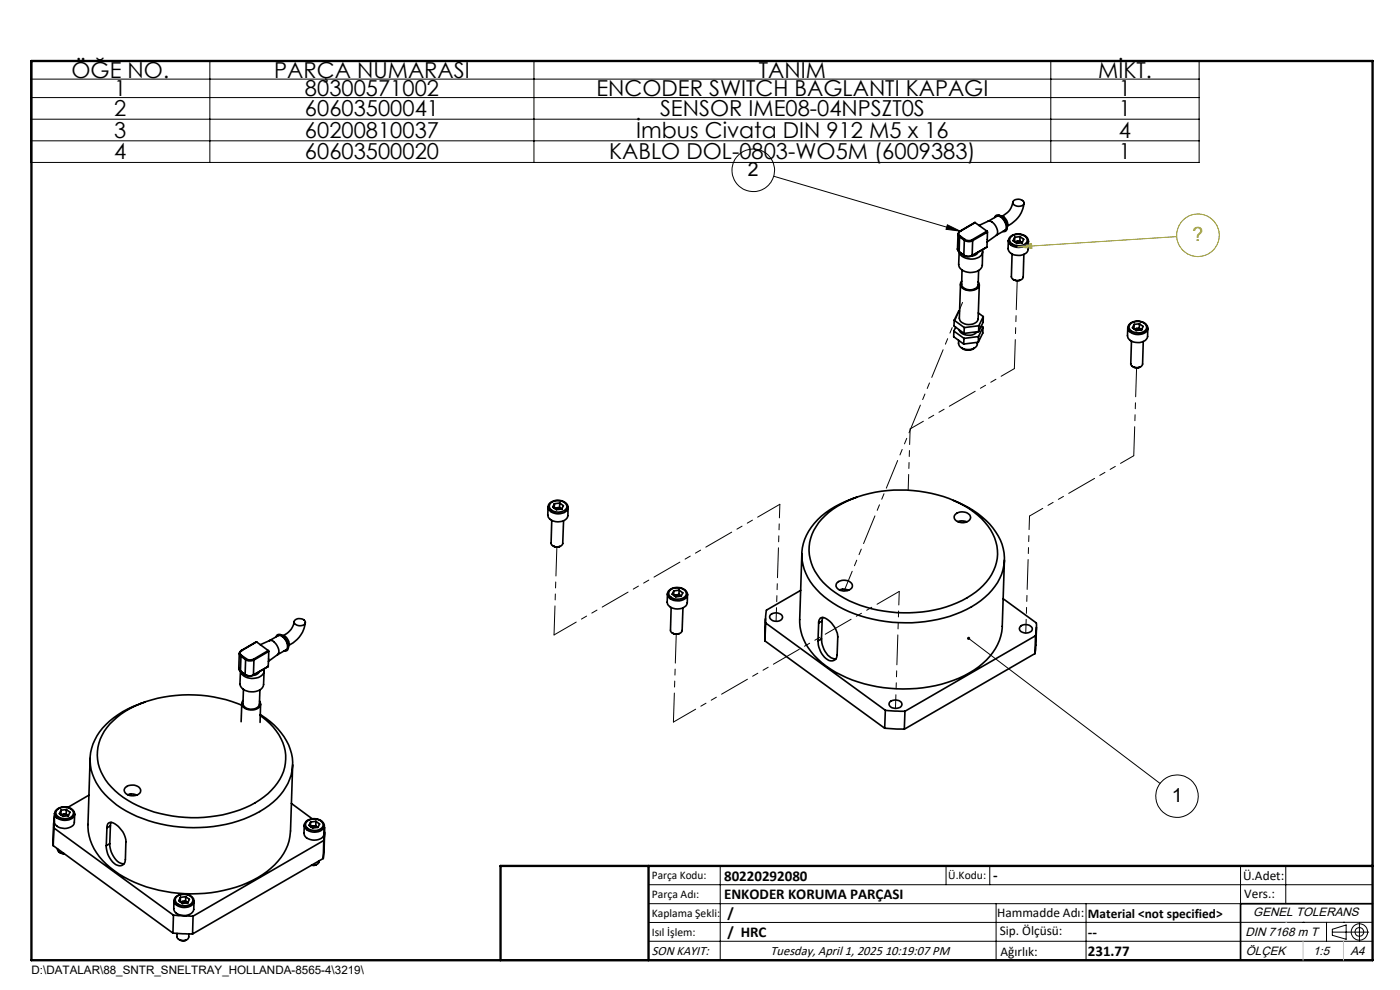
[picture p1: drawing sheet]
<svg xmlns="http://www.w3.org/2000/svg" width="297mm" height="210mm" viewBox="0 0 297 210" stroke-linecap="round" stroke-linejoin="round" font-family="sans-serif">
<g fill="none" stroke="#000" stroke-width=".35">
<path d="M203.1 52.8h.1M203.1 52.8l.4 .6M203.2 52.8v.3l.3 .3M203.2 49.7l.4 .5M203.2 49.7l-.1 3.1M203.5 53.4h.1M203.5 53.4l1 .8M203.5 53.4l1 .7M203.6 50.2l1 .8M203.6 50.2l-.1 3.2M203.7 49l-.5 .7M203.7 49h.1"/>
<path d="M203.7 50.1l-.1 .1M203.7 50.1l1 .7M203.8 49a.57 .57 0 0 0-.4 .5 .57 .57 0 0 0 .3 .6M204 59.6a1.16 1.16 0 0 0-.1 1.3 1.16 1.16 0 0 0 1 .6 2.21 2.21 0 0 0 2.9-1l-.3-.7M204.1 57.3l-.1 3a1.95 1.95 0 0 0 3.1 .8l.4-.7 .1-3M204.5 54.1a1.7 1.7 0 0 0 1.7 .1M204.5 54.1v.1M204.5 54.2l.7 .2 1-.2M204.6 51a1.7 1.7 0 0 0 1.7 0M204.6 51l-.1 3.1M204.7 50.8l-.1 .2M204.7 50.8a1.53 1.53 0 0 0 1.5 .1"/>
<path d="M206.2 50.9l.1 .1M206.2 54.2h.1M206.3 51l-.1 3.2M206.9 47.2l-3.2 1.8M206.9 47.2l-3.1 1.8M206.9 47.2l2.5 1.8M207.4 53.5l-.6 .6-.6 .2M207.7 47.8l2-.9a2.19 2.19 0 0 1 1.7 3l-2 1.4M208.4 53a1.54 1.54 0 0 1-1.6 1.9 2.71 2.71 0 0 1-3.3-1.5l-.1 2.7a2.3 2.3 0 0 0 2.9 1.7 1.97 1.97 0 0 0 2.1-1.5l.1-2.9M209.4 49l.1 .2M209.4 52.4l-3.2 1.8M209.4 49l-3.2 1.9"/>
<path d="M209.5 49.2l-3.2 1.8M209.5 49.2l-.1 3.2M209.6 46.9l1.9-1a1.67 1.67 0 0 1 1.8 1.4l.2 .7-.1 .6-2.1 1.3M211 46.1h.1a.75 .75 0 0 1 1.3-.2 2.6 2.6 0 0 1 1 3.1l-.6 .1M211.9 45.7a2.03 2.03 0 0 1 1.9 1.7l-.2 1.1M213.9 51a2.27 2.27 0 0 1 3.4-1.1l.6 .5 .3 .8M213.9 51v1.7a2.2 2.2 0 0 0 3 1.4l.3-.2a1.22 1.22 0 0 0 .9-1l.1-1.7M213.9 51a2.21 2.21 0 0 0 3 1.4l.4-.2a1.24 1.24 0 0 0 .9-1M213.9 51h.1M214.5 50.2a2.33 2.33 0 0 1 3.3 .4 1.35 1.35 0 0 1-1.6 1.5 1.59 1.59 0 0 1-2-1.4zM214.7 53.9l-.1 4.8a1.36 1.36 0 0 0 1.2 .8 1.36 1.36 0 0 0 1.3-.7l.1-4.8M214.9 42.9a3.8 3.8 0 0 1-2.4 3"/>
<path d="M214.9 42.7a1.5 1.5 0 0 1 2.3 .2 1.14 1.14 0 0 1-1.8 .7 .68 .68 0 0 1-.5-.9zM215.1 59.4l.4 .1 .9-.1M215.3 50.3l-.4 .8 .8 .5 1.2-.1M215.3 50.3l-.1 1 1.2-.2M215.3 51.4l.9-.2 .6 .2M216.4 51.1l.4 .3M216.4 50.2l.8 .6-.3 .7M216.4 50.2l-1.1 .1M216.4 50.2v.9M216.8 51.4v.1M216.8 51.4l.1 .1M217.2 43.1a6 6 0 0 1-3.5 4.8"/>
<path d="M202.4 70.2l2.1 1.6M202.4 70.2l-.1 1.2 2.1 1.6M202.4 67.9l2.2 1.6M202.4 67.9v1.2l2.1 1.6M202.7 69.4l-.3 .8M203.4 72.2a1.57 1.57 0 0 0 1.7 1.9 1.79 1.79 0 0 0 2.3-1.5M203.4 69.9a2.41 2.41 0 0 0 3.9 .5M203.6 66h-.2l-1 1.9M203.8 60.3l-.3 7.2a2.14 2.14 0 0 0 3.2 1.1 1.17 1.17 0 0 0 .8-1l.3-7.2M203.9 73.8a2.22 2.22 0 0 0 2.8 .1M204.5 71.8l-.1 1.2M204.6 69.5l-.1 1.2"/>
<path d="M207.5 66.4l1.1 .8M207.5 72.6l-3.1 .4M207.6 71.4l-3.1 .4M207.6 71.4l-.1 1.2M207.6 70.3l-3.1 .4M207.6 69.1l-3 .4M207.6 69.1v1.2M208.2 69.2l.3 .2M208.5 69.4v1.3l-1 1.9M208.5 69.4l-.9 2M208.6 67.2l-1 1.9M208.6 67.2v1.2l-1 1.9"/>
<path d="M239.3 69.5a2.25 2.25 0 0 1 3.4-1.1l.7 .7 .1 .6M239.3 69.5l-.1 1.7a2.31 2.31 0 0 0 3.4 1.2l.6-.4 .3-.5v-1.8M239.3 69.5a2.21 2.21 0 0 0 3 1.4l.3-.2a1.24 1.24 0 0 0 .9-1M239.9 68.7a2.33 2.33 0 0 1 3.3 .4 1.35 1.35 0 0 1-1.7 1.5 1.59 1.59 0 0 1-2-1.4zM240 72.4l-.1 4.7a1.37 1.37 0 0 0 1.2 .9 1.37 1.37 0 0 0 1.3-.8l.1-4.7M240.5 77.9l.7 .1 .6-.1M240.6 68.8l-.4 .7 .8 .6 1.2-.1M240.6 68.8v1l1.1-.2M240.7 69.8l.8-.1 .6 .2M241.7 69.6l.4 .3M241.7 68.7l.8 .5-.3 .8M241.7 68.7l-1.1 .1"/>
<path d="M241.7 68.7v.9M242.1 69.9v.1M243.5 69.7h.1M116.3 107.5a2.03 2.03 0 0 1 2.7-1.3l1 .5 .4 .5 .1 .5M116.3 107.5l-.1 1.7a2.21 2.21 0 0 0 3 1.4l.4-.2a1.34 1.34 0 0 0 .9-1v-1.7M116.3 107.5a2.15 2.15 0 0 0 3 1.4l.9-.6 .3-.6M116.3 107.5h.1M116.8 106.7a2.42 2.42 0 0 1 3.4 .4 1.18 1.18 0 0 1-1.3 1.5 1.94 1.94 0 0 1-2.4-1.2zM117.1 110.4l-.2 4.8a1.35 1.35 0 0 0 1.2 .8 1.35 1.35 0 0 0 1.3-.8l.2-4.7M117.5 115.9l.7 .2 .6-.2M117.6 106.8l-.3 .8 .7 .5 1.2-.1M117.6 106.8v1l1.1-.1"/>
<path d="M117.7 107.9l.7-.2 .7 .2M118.7 107.7l.4 .2M118.7 106.7l.8 .6-.3 .7M118.7 106.7l-1.1 .1M118.7 106.7v1M119.1 107.9l.1 .1M170.1 117.4l-.4 14a11.4 11.4 0 0 0 4.7 9.2 28.8 28.8 0 0 0 21.4 5.3 22.5 22.5 0 0 0 14.2-6.7 10.2 10.2 0 0 0 2.6-6.4l.5-14M174.3 110.1a21.5 21.5 0 0 1 14-6 26.7 26.7 0 0 1 19.2 5.2 9.9 9.9 0 0 1 3.6 10.9 14.6 14.6 0 0 1-9.2 8.1 28.6 28.6 0 0 1-23.8-2 12.1 12.1 0 0 1-6.5-9.5 9.5 9.5 0 0 1 2.7-6.7zM181.7 105.5a17.6 17.6 0 0 0-10.6 8 10.3 10.3 0 0 0 2.9 12.3 26.6 26.6 0 0 0 18.1 6.3 25.6 25.6 0 0 0 16.8-5.4 10.1 10.1 0 0 0 3.3-12.1 17.7 17.7 0 0 0-10-8.5M202.7 109.1a2.16 2.16 0 0 1 3.1 .4 1.39 1.39 0 0 1-1.8 1.4 1.26 1.26 0 0 1-1.5-1.6zM203.2 110.6l.8-.1 1.1 .2M51.1 139.2l-.3-.6-.1 3.2"/>
<path d="M51.1 139.2l1 .7M51.1 139.2l-.1 3.1M51.2 138l-.3 .2-.1 .4M51.2 139l-.1 .2M51.2 138h.1M51.2 139l1 .7M51.3 138a.57 .57 0 0 0-.4 .5 .57 .57 0 0 0 .3 .5M52.1 139.9a1.95 1.95 0 0 0 1.8 .1M52.1 139.9l-.1 3.2M52.2 139.7l-.1 .2M52.2 139.7a1.64 1.64 0 0 0 1.6 .1M53.8 139.8l.1 .2"/>
<path d="M54.4 136.2l-3.2 1.8M54.4 136.2l-3.1 1.8M54.4 136.2l2.5 1.8M56.9 138l.1 .2M56.9 138l-3.1 1.8M57 138.2l-3.1 1.8M57 138.2l-.1 3.1M57.2 135.9a1.75 1.75 0 0 1 1.7 1.4l.3 .7-.2 .8-2.1 1.5M57.2 135.9l1.8-1a1.81 1.81 0 0 1 1.9 1.7l.1 .7-.2 .4-1.9 1.2M57.2 135.9l-2 .9M58.6 135.1v-.1a.76 .76 0 0 1 1.3-.1 2.6 2.6 0 0 1 1 3.1l-.6 .1M59.5 134.6l.8 .3a1.96 1.96 0 0 1 1 1.8l-.2 .8"/>
<path d="M62.4 131.9a3.9 3.9 0 0 1-2.3 2.9M62.5 131.6a1.5 1.5 0 0 1 2.3 .3 1.19 1.19 0 0 1-2.1 .6 .56 .56 0 0 1-.2-.9zM64.8 132.1a6.2 6.2 0 0 1-3.5 4.8M141.6 126a2.01 2.01 0 0 1 2.7-1.3l1 .4 .4 .6 .1 .5M141.6 126l-.1 1.7a2.21 2.21 0 0 0 3 1.4l.4-.2a1.33 1.33 0 0 0 .9-1.1v-1.6M141.6 126a2.21 2.21 0 0 0 3 1.3l.7-.3 .5-.8M142.2 125.2a2.42 2.42 0 0 1 3.3 .4 1.34 1.34 0 0 1-1.6 1.5 1.59 1.59 0 0 1-2-1.4zM142.4 128.9l-.2 4.8a1.35 1.35 0 0 0 1.3 .8 1.35 1.35 0 0 0 1.2-.8l.2-4.8M142.8 134.4l.4 .1 .9-.1M142.9 125.3l-.3 .7 .8 .6 1.1-.1M142.9 125.3v1l1.1-.2M143 126.4l.9-.2 .5 .2"/>
<path d="M144 126.1l.4 .3M144.1 125.2l.8 .6-.4 .7M144.1 125.2l-1.2 .1M144.1 125.2l-.1 .9M144.4 126.4l.1 .1M162.3 136l25.4 18.5M162.4 131.2l-.1 4.8M162.4 132.1l25.4 18.6M162.4 132.1l-.1 3.9M163.5 130.4a1.61 1.61 0 0 1 2.5 .5 1.5 1.5 0 0 1-1.4 .9 1.5 1.5 0 0 1-1.3-1zM169.9 125.2l-7.3 4.2-.2 2.7M173.7 132.1a.97 .97 0 0 1 .5-1.1 .97 .97 0 0 1 1.2 .3 5.1 5.1 0 0 1 2.3 3.8l-.1 3.8a1.3 1.3 0 0 1-.9 1.3 1.3 1.3 0 0 1-1.5-.5 5 5 0 0 1-1.7-3.7"/>
<path d="M173.7 132.1l-.2 3.9M174.3 135.5a4.4 4.4 0 0 0 2.7 4.3h.3M174.3 135.5l-.8 .5M174.4 131.7l-.1 3.8M174.4 131.7l-.7 .4M174.6 131l-.2 .7M177.7 123.5a2.2 2.2 0 0 1 3.1 .5 1.43 1.43 0 0 1-1.8 1.4 1.3 1.3 0 0 1-1.6-1.6zM178.1 125.1l.9-.1 1 .2M178.8 125l-.5 .2M212.8 127l7.1 5.1-.2 2.8M216.5 132.9a1.58 1.58 0 0 1 2.5 .5 1.55 1.55 0 0 1-2.4 .6 .7 .7 0 0 1-.1-1.1zM219.6 138.6l-27.8 16.1"/>
<path d="M219.7 134.9l-27.7 16M219.7 134.9l-.1 3.7M219.9 133.1l-.3 5.5M30.7 148.9a18.3 18.3 0 0 0-10.1 7.2 10 10 0 0 0 1.6 12.4 24.6 24.6 0 0 0 16 6.9 27 27 0 0 0 19.7-5.2 10.4 10.4 0 0 0 3.7-11.3 14.6 14.6 0 0 0-6.4-7.4M50.7 141.8h.1M50.7 141.8l.3 .5M50.7 141.8l.3 .6M51 142.4l-.1 2.7a2.53 2.53 0 0 0 3.4 1.6l.4-.2a1.58 1.58 0 0 0 1.2-1.3l.1-2.8M51 142.3v.1M51 142.4l1 .7M51 142.3l1 .8M51.3 149.6a28.7 28.7 0 0 0-23.7 .7 12.4 12.4 0 0 0-6.8 8.2 10.4 10.4 0 0 0 4.4 9.9 27.3 27.3 0 0 0 20.7 4.7 19.6 19.6 0 0 0 12.3-6.2 9.3 9.3 0 0 0-.2-12.7l-2.8-2.4"/>
<path d="M51.3 149.3l-.1 3.8M51.5 148.6a1.16 1.16 0 0 0 .9 1.9 2.15 2.15 0 0 0 2.9-1.1l-.2-.7M51.6 146.2l-.1 3.1a1.9 1.9 0 0 0 1.8 1.2 1.9 1.9 0 0 0 1.7-1.1l.1-3M52 143.1a1.7 1.7 0 0 0 1.8 0M52 143.1h.1M52 143.1l.7 .3 1.1-.2M53.8 143.1v.1M53.9 140l-.1 3.1M55 142.5l-.6 .6-.7 .2M55.3 149.4l-.1 3.8M56 141.9a1.59 1.59 0 0 1-1.6 1.9 2.65 2.65 0 0 1-3.4-1.4M56.9 141.3l-3.1 1.9"/>
<path d="M56.9 141.3l-3.1 1.8M187.7 154.5l4.1 .2M187.8 150.7l4.2 .2M187.8 150.7l-.1 3.8M188.8 148.9a1.71 1.71 0 0 1 2.5 .3 .91 .91 0 0 1-1 1h-.7a.86 .86 0 0 1-.8-.4 .86 .86 0 0 1 0-.9zM192 150.9l-.2 3.8M11.3 178.5v.9M11.3 179.4l25.4 18.5M11.4 174.7l-.1 4.7M11.6 172.6l-.1 1.7a1.92 1.92 0 0 0 2.2 1.4 1.83 1.83 0 0 0 2.1-1.3v-1.7M11.6 173l-.2 2.6 25.4 18.5M11.6 172.6a2.31 2.31 0 0 0 3.4 1.2l.6-.5 .2-.6"/>
<path d="M11.6 172.5v.1M11.6 172.5a2.2 2.2 0 0 1 3.1-1.2l.9 .6 .2 .8M12.2 171.7a2.23 2.23 0 0 1 3.4 .7 1.67 1.67 0 0 1-2.2 1.3l-.4-.1a1.09 1.09 0 0 1-1-.7 1.09 1.09 0 0 1 .2-1.2zM12.9 171.9l-.3 .7 .8 .6 1.1-.2M12.9 171.9v.9l1.1-.1M13 172.9l.9-.2 .5 .3M14 172.7l.4 .3M14.1 171.7l.8 .6-.4 .7M14.1 171.7l-1.2 .2M14.1 171.7l-.1 1M14.4 173h.1M15.8 172.7h.1"/>
<path d="M18.8 168.7l-4.4 2.6M19.1 160.9l-.4 14a11.8 11.8 0 0 0 5.6 9.8 30.2 30.2 0 0 0 27 3.1 16.1 16.1 0 0 0 9.7-8.5l.6-3 .5-14.1M22.7 175.6a.97 .97 0 0 1 .5-1.1 .97 .97 0 0 1 1.2 .3 4.8 4.8 0 0 1 2.3 3.8l-.1 3.7a1.3 1.3 0 0 1-.9 1.3 1.3 1.3 0 0 1-1.5-.4 5 5 0 0 1-1.7-3.8M22.7 175.6l-.2 3.8M23.3 179a4.8 4.8 0 0 0 2.3 4.1l.7 .1M23.3 179l-.8 .4M23.4 175.2l-.1 3.8M23.4 175.2l-.7 .4M23.6 174.4l-.2 .8M26.6 167a2.16 2.16 0 0 1 3.2 .5 1.39 1.39 0 0 1-1.8 1.3 1.27 1.27 0 0 1-1.5-1.6zM27.1 168.6l.9-.2 1 .3M27.8 168.4l-.5 .3"/>
<path d="M61.8 170.4l4.5 3.3M64.6 175.1a2.25 2.25 0 0 1 3.4-1.1l.7 .7 .1 .5M64.6 175.1l-.1 1.7a2.31 2.31 0 0 0 3.4 1.2 1.34 1.34 0 0 0 .9-1.1v-1.7M64.6 175.1a2.21 2.21 0 0 0 3 1.3l.9-.5 .3-.7M64.9 174.4a2.2 2.2 0 0 1 3.6 .5 1.78 1.78 0 0 1-2.5 1.2l-.7-.4a.95 .95 0 0 1-.4-1.3zM65.9 174.4l-.4 .7 .8 .5 1.2-.1M65.9 174.4v.9l1.1-.1M66 175.4l.7-.2 .7 .3M67 175.2l.4 .3M67 174.2l.8 .6-.3 .7M67 174.2l-1.1 .2M67 174.2v1"/>
<path d="M67.4 175.5h.1M68.7 178.3l-27.7 16M68.7 178.3l-.1 3.8M68.8 175.5l.1 1.4-.2 1.4M68.9 176.5l-.3 5.6M12.2 180.1a1.14 1.14 0 0 0 1.4 1M12.8 180.9l.8 .2M36.7 197.9l4.2 .2M36.8 194.1l4.2 .2M36.8 194.1l-.1 3.8M36.9 191.1v1.6a2.21 2.21 0 0 0 3 1.4l.7-.3 .4-.5 .2-2.1M36.9 191.1a2.31 2.31 0 0 0 3.4 1.2l.6-.5 .3-.6"/>
<path d="M36.9 191v.1M36.9 191a2.2 2.2 0 0 1 3.1-1.2l.9 .6 .3 .8M37.5 190.2a2.23 2.23 0 0 1 3.4 .7 1.63 1.63 0 0 1-2.1 1.2 1.31 1.31 0 0 1-1.5-1.6zM37.6 198a1.31 1.31 0 0 0 .6 1.4 1.31 1.31 0 0 0 1.5-.1 1.12 1.12 0 0 0 .4-1.2M38.1 199.4l.7 .2 .6-.1M38.3 190.4l-.4 .7 .8 .6 1.1-.2M38.3 190.4l-.1 .9 1.2-.1M38.3 191.4l.9-.2 .6 .2M39.4 191.2l.4 .2M39.4 190.2l.8 .6-.4 .7M39.4 190.2l-1.1 .2M39.4 190.2v1"/>
<path d="M39.8 191.4v.1M41 194.3l-.1 3.8M67.1 183.4l-1 .1M67.7 182.6a1.14 1.14 0 0 1-1.6 .9M68.6 182.1l-27.7 16M291.2 191.7h-28v12M106.2 203.7h185"/>
</g>
<path d="M179.1 125l.8 .2" fill="none" stroke="#000" stroke-width=".21" stroke-dasharray="6.3 1.3 1.3 1.3 1.3 1.3"/>
<path d="M204 59.6a1.14 1.14 0 0 0 .9 1.9 2.19 2.19 0 0 0 2.9-1l-.3-.7" fill="none" stroke="#000" stroke-width=".21" stroke-dasharray="6.3 1.3 1.3 1.3 1.3 1.3" stroke-dashoffset="3.3"/>
<path d="M204.2 64.1l-25.1 61.2" fill="none" stroke="#000" stroke-width=".21" stroke-dasharray="6.3 1.3 1.3 1.3 1.3 1.3" stroke-dashoffset="1.9"/>
<path d="M193.1 91l-.4 13" fill="none" stroke="#000" stroke-width=".21" stroke-dasharray="6.3 1.3 1.3 1.3 1.3 1.3" stroke-dashoffset="3"/>
<path d="M215.2 78.2l-22.1 12.8M240.5 96.7l-22.1 12.8" fill="none" stroke="#000" stroke-width=".21" stroke-dasharray="6.3 1.3 1.3 1.3 1.3 1.3" stroke-dashoffset="3.1"/>
<path d="M215.8 59.5l-.6 18.7M241.1 78l-.6 18.7M118.1 116l-.6 18.7M143.5 134.5l-.6 18.7" fill="none" stroke="#000" stroke-width=".21" stroke-dasharray="6.3 1.3 1.3 1.3 1.3 1.3" stroke-dashoffset=".2"/>
<path d="M165.4 107l-.8 24.8M218.4 109.5l-.8 24.8M190.8 125.5l-.8 24.8" fill="none" stroke="#000" stroke-width=".21" stroke-dasharray="6.3 1.3 1.3 1.3 1.3 1.3" stroke-dashoffset="3.5"/>
<path d="M117.5 134.7l47.9-27.7M142.9 153.2l47.9-27.7" fill="none" stroke="#000" stroke-width=".21" stroke-dasharray="6.3 1.3 1.3 1.3 1.3 1.3" stroke-dashoffset=".9"/>
<g fill="none" stroke="#000" stroke-width=".21">
<path d="M6.5 12.9h247.9v21.6h-247.9zM6.5 16.8h247.9M44.5 12.9v21.6M113.3 12.9v21.6M222.9 12.9v21.6M6.5 20.7h247.9M6.5 25.3h247.9M6.5 29.9h247.9M164.1 37.4l39.6 11.6M201 47.7l2.7 1.3-3-.4zM205.5 135.4l40.6 30.8M137.6 187.7h153.6"/>
<path d="M137.6 191.7h153.6M137.6 199.7h153.6M152.8 183.7v20M200.7 183.7v4M210 183.7v4M211.3 191.7v12M230.4 191.7v12M263.2 183.7v20M272.8 183.7v8M276.4 195.6h.1M281.4 195.6v4.1M282.6 197.7h7.8"/>
<path d="M282.6 197.1l3-.9v3l-3-.8zM285 195.6h.1M288.4 195.8v3.8M291.2 195.6l-153.6 .1"/>
<circle cx="159.8" cy="36.1" r="4.5"/>
<circle cx="249.7" cy="168.9" r="4.5"/>
<circle cx="288.4" cy="197.7" r="1.74"/>
<circle cx="288.4" cy="197.7" r=".93"/>
</g>
<g fill="none" stroke="#808000" stroke-width=".21">
<path d="M215.9 52.4l2.9-.7 .1 1zM249.6 50.2l-33.7 2.2"/>
<circle cx="254.1" cy="49.9" r="4.5"/>
</g>
<path d="M6.7 12.9h284.5v190.8h-284.5zM137.6 183.7v20M291.2 183.7h-185v20" fill="none" stroke="#000" stroke-width=".5"/>
<path d="M272.8 195.6h.1M276.4 199.7v4M285 199.7v4" fill="none" stroke="#c0c0c0" stroke-width=".21"/>
<path d="M201 47.7l2.7 1.3-3-.4zM205.3 135.1l.2 .3-.3-.2a.33 .33 0 0 0 .2 .5 .33 .33 0 0 0 .4-.4 .33 .33 0 0 0-.5-.2z" fill="#000"/>
<path d="M215.9 52.4l2.9-.7 .1 1z" fill="#808000"/>
<g font-size="4.7">
<text x="15.2" y="16.5">ÖĞE NO.</text>
<text x="58.2" y="16.5">PARÇA NUMARASI</text>
<text x="161" y="16.5">TANIM</text>
<text x="233" y="16.5">MİKT.</text>
<text x="24.2" y="20.4">1</text>
<text x="64.7" y="20.4">80300571002</text>
<text x="126.5" y="20.4">ENCODER SWITCH BAGLANTI KAPAGI</text>
<text x="237.4" y="20.4">1</text>
<text x="24.2" y="24.6">2</text>
<text x="24.2" y="29.2">3</text>
<text x="64.7" y="24.6">60603500041</text>
<text x="64.7" y="29.2">60200810037</text>
<text x="135" y="29.2">İmbus Civata DIN 912 M5 x 16</text>
<text x="140" y="24.6">SENSOR IME08-04NPSZT0S</text>
<text x="237.4" y="24.6">1</text>
<text x="237.4" y="29.2">4</text>
<text x="24.2" y="33.8">4</text>
<text x="64.7" y="33.8">60603500020</text>
<text x="129.2" y="33.8">KABLO DOL-0803-WO5M (6009383)</text>
<text x="237.4" y="33.8">1</text>
</g>
<g font-size="4.1">
<text x="158.7" y="37.4">2</text>
<text x="248.6" y="170.2">1</text>
</g>
<text font-size="4.1" fill="#808000" x="253" y="51.2">?</text>
<g font-size="3.2">
<text x="153.6" y="190.8">ENKODER KORUMA PARÇASI</text>
<text x="153.6" y="186.8">80220292080</text>
<text x="210.7" y="186.6">-</text>
<text x="154.3" y="194.8">/</text>
<text x="154.3" y="198.8">/ HRC</text>
<text x="230.8" y="198.7">--</text>
<text x="230.8" y="202.8">231.77</text>
</g>
<g font-size="2.8">
<text x="263.7" y="186.7">Ü.Adet:</text>
<text x="263.9" y="190.5">Vers.:</text>
<text x="211.5" y="194.5">Hammadde Adı:</text>
<text x="230.8" y="194.7">Material &lt;not specified&gt;</text>
<text x="138.3" y="202.6">SON KAYIT:</text>
<text x="163.5" y="202.6">Tuesday, April 1, 2025 10:19:07 PM</text>
<text x="212.1" y="198.4">Sip. Ölçüsü:</text>
<text x="212.2" y="202.7">Ağırlık:</text>
</g>
<g font-size="2.6">
<text x="265.9" y="194.4">GENEL TOLERANS</text>
<text x="264.2" y="198.5">DIN 7168 m T</text>
<text x="264.3" y="202.6">ÖLÇEK</text>
<text x="278.5" y="202.6">1:5</text>
<text x="286.5" y="202.6">A4</text>
</g>
<g font-size="2.5">
<text x="138.3" y="186.4">Parça Kodu:</text>
<text x="138.3" y="190.5">Parça Adı:</text>
<text x="201.2" y="186.5">Ü.Kodu:</text>
<text x="138.3" y="194.5">Kaplama Şekli:</text>
<text x="138.3" y="198.6">Isıl İşlem:</text>
<text x="6.7" y="206.7">D:\DATALAR\88_SNTR_SNELTRAY_HOLLANDA-8565-4\3219\</text>
</g>
</svg>
